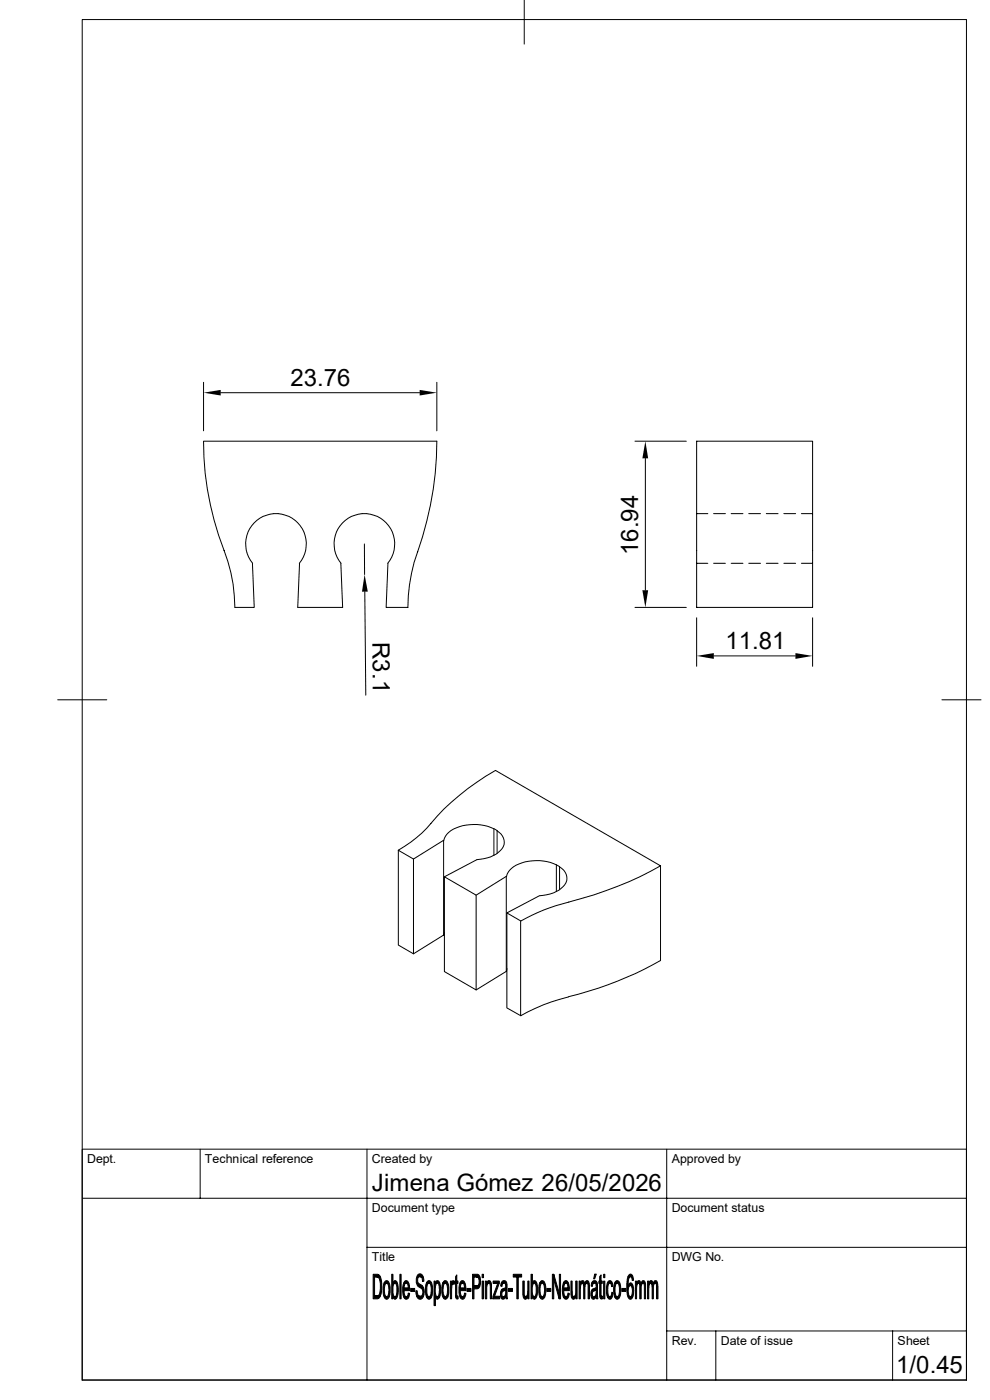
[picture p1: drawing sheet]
<svg xmlns="http://www.w3.org/2000/svg" width="210mm" height="297mm" viewBox="0 0 210 297" stroke-linecap="round" stroke-linejoin="round" font-family="sans-serif">
<g fill="none" stroke="#000" stroke-width=".21">
<path d="M17.4 4.1h187.6v288.7h-187.6zM111.2 0v9.4M43.2 81.1v10.3M46.8 83.3h42.2M92.7 81.1v10.3M134.7 93.6h10.9M136.9 97.2v28M147.8 93.6h24.6v35.3h-24.6zM53.6 119.5l.3 9.4h-4.1a33.4 33.4 0 0 0-2.3-12.1 63.4 63.4 0 0 1-4.3-23.2h49.5a74.1 74.1 0 0 1-4.9 25.7 36.6 36.6 0 0 0-1.3 9.6h-4.6l.4-9.4M53.6 119.5a6.4 6.4 0 0 1 .5-8.8 6.4 6.4 0 0 1 8.9 0 6.4 6.4 0 0 1 .5 8.8M63.5 119.5l-.3 9.4h9.5l-.4-9.4M72.3 119.5a6.4 6.4 0 0 1 .6-8.8 6.4 6.4 0 0 1 8.8 0 6.4 6.4 0 0 1 .6 8.8"/>
<path d="M77.3 115.4v6.5M147.8 109h2.4M147.8 119.5h2.4M151.4 109h2.5M151.4 119.5h2.5M155.1 109h2.5M155.1 119.5h2.5M158.8 109h2.5M158.8 119.5h2.5M162.6 109h2.5M162.6 119.5h2.5M166.3 109h2.5"/>
<path d="M166.3 119.5h2.5M170 109h2.4M170 119.5h2.4M77.4 125.5l.2 22M134.7 128.9h10.9M147.8 131.1v10.3M151.4 139.1h17.3M172.4 131.1v10.3M12.2 148.5h10.4M199.8 148.5h8.3M104.7 175.8a9.7 9.7 0 0 0-9.5 .8 3 3 0 0 0-1.1 1.7M105.4 176.2a2.6 2.6 0 0 1 .3 4.6l-1.6 1-2.9 .6-6.9 3.6"/>
<path d="M84.5 180.4a27.8 27.8 0 0 0 8.3-7.3 53.1 53.1 0 0 1 12.3-9.7l35 20.3M84.5 180.4l3.2 1.8 6.4-3.9v20.1l-6.4 4-3.2-1.9zM87.7 182.2v20.2M94.3 186l6.7 3.9v20.1l-6.7-3.9zM94.3 197.9l-.2 .5M101 189.9l6.4-4v20.2l-6.4 3.9M105.5 181.1v-4.9l-.7-.4v5.7M118 183.5l.7 .4M118 183.5a9.7 9.7 0 0 0-9.5 .8 3 3 0 0 0-1.1 1.7M118 183.5v5.6M118.7 183.9a2.6 2.6 0 0 1 .3 4.6l-1.6 .9-2.9 .6-7 3.7 3 1.7-.1 20.1-2.9-1.7v-20.1M118.7 183.9v4.8"/>
<path d="M120.6 191.4a37.8 37.8 0 0 0-10.1 4M140.1 183.7a79.1 79.1 0 0 1-19.5 7.7M140.1 183.7v20.1M107.6 205.5l-.2 .6M110.4 215.5h.1M120.6 211.5a37.8 37.8 0 0 0-10.1 4M140.1 203.8a75.8 75.8 0 0 1-19.5 7.7M17.4 254.2h187.6M42.5 243.8v10.4M77.9 243.8v49M141.4 243.8v49M205 243.8h-187.6v49"/>
<path d="M77.9 264.6h127.1M141.4 282.4h63.6M151.8 282.4v10.4M189.4 282.4v10.4"/>
</g>
<g fill="#000" stroke="#000" stroke-width=".21">
<path d="M79.2 270.3l1.1 .1 .4 .5h-1.2v4l1.2 .1-.3 .4-.3 .1h-.9z" fill-rule="evenodd"/>
<path d="M79.9 270.9h.8l.3 1.3-.1 2.3-.2 .5-1.2-.1h.4a.99 .99 0 0 0 .7-1.3l.1-.7a1.87 1.87 0 0 0-.7-2z" fill-rule="evenodd"/>
<path d="M81.4 272.2h.6a2.52 2.52 0 0 0 0 2.9h-.5l-.1-.3-.1-1.7z" fill-rule="evenodd"/>
<path d="M81.7 271.8a.66 .66 0 0 1 .7 .1 .66 .66 0 0 1 .3 .6l.1 1a2.11 2.11 0 0 1-.8 2.1l-.3-.1-.2-.4h.5a1.8 1.8 0 0 0 .5-1.9l-.3-1h-.8z" fill-rule="evenodd"/>
<path d="M83.1 270.3h.3v1.9h.4a2.91 2.91 0 0 0-.1 2.8l-.3 .1v.4h-.3z" fill-rule="evenodd"/>
<path d="M83.4 275.1h.4z" fill-rule="evenodd"/>
<path d="M83.6 271.8a.57 .57 0 0 1 .6 .1 .57 .57 0 0 1 .2 .6l.1 1.3a1.72 1.72 0 0 1-.8 1.8l-.3-.4 .4-.1a2.93 2.93 0 0 0 .2-2.6l-.2-.3h-.4z" fill-rule="evenodd"/>
<path d="M84.8 270.3h.3v5.2h-.3z" fill-rule="evenodd"/>
<path d="M85.6 272.2h.6l-.4 .4-.1 .7h1.2v.5h-1.2l.2 1 .3 .3h-.6l-.1-.3-.1-1.7z" fill-rule="evenodd"/>
<path d="M85.8 271.9a.54 .54 0 0 1 .6-.2 .54 .54 0 0 1 .3 .6l.2 1h-1.2h.9l-.2-.9-.2-.2h-.6z" fill-rule="evenodd"/>
<path d="M85.6 275.1h.7l.3-.8 .3 .1a1.09 1.09 0 0 1-.8 1.2z" fill-rule="evenodd"/>
<path d="M87.1 273.3h.9v.7h-.9z" fill-rule="evenodd"/>
<path d="M88.2 273.9l.3-.1a.91 .91 0 0 0 .7 1.2h-.8z" fill-rule="evenodd"/>
<path d="M88.6 270.5a.66 .66 0 0 1 .7-.2 .66 .66 0 0 1 .4 .5h-.6a.89 .89 0 0 0-.1 1.6 1.92 1.92 0 0 1 .2 3.2 .76 .76 0 0 1-.8-.6h.8a1.01 1.01 0 0 0 .5-1 1.01 1.01 0 0 0-.7-.9 1.93 1.93 0 0 1-.4-2.6z" fill-rule="evenodd"/>
<path d="M89.1 270.8h.6l.2 1-.3 .1-.1-.8z" fill-rule="evenodd"/>
<path d="M90.5 272.2h.5a2.11 2.11 0 0 0-.4 2.2l.2 .6 .2 .1h-.5l-.2-.5v-1.4z" fill-rule="evenodd"/>
<path d="M90.6 271.9a.63 .63 0 0 1 .8-.1 .63 .63 0 0 1 .3 .7l.1 1.1a1.93 1.93 0 0 1-.7 2l-.5-.1-.1-.4h.5a2.54 2.54 0 0 0 .4-2.4l-.3-.5h-.6z" fill-rule="evenodd"/>
<path d="M92.1 271.8h.2v.4l.3 .1-.2 .7a2.51 2.51 0 0 0 .4 2.1l.5 .1h-.9v1.8h-.3z" fill-rule="evenodd"/>
<path d="M92.4 272.1l.4 .1h-.5z" fill-rule="evenodd"/>
<path d="M92.6 271.8a.64 .64 0 0 1 .7 .1 .64 .64 0 0 1 .1 .7v2.2l-.1 .4-.5-.1a2.45 2.45 0 0 0 .3-2.3l-.2-.6-.5-.1z" fill-rule="evenodd"/>
<path d="M92.4 275.2h.9a.45 .45 0 0 1-.5 .4 .45 .45 0 0 1-.4-.4z" fill-rule="evenodd"/>
<path d="M93.9 272.2h.6a1.55 1.55 0 0 0-.5 1.6l.1 .9 .4 .4h-.6l-.1-.3-.1-1.7z" fill-rule="evenodd"/>
<path d="M94.1 271.9a.57 .57 0 0 1 .7-.1 .57 .57 0 0 1 .3 .6l.1 1.1a2.22 2.22 0 0 1-.7 2.1l-.4-.1-.2-.4h.6a2.43 2.43 0 0 0 .3-2.4l-.2-.5h-.7z" fill-rule="evenodd"/>
<path d="M95.5 271.8h.3v.5h.3l-.3 .5v2.7h-.3z" fill-rule="evenodd"/>
<path d="M96 271.7l.4 .2-.1 .6-.2-.2h-.3z" fill-rule="evenodd"/>
<path d="M96.9 270.5v1.3h.3v.5h-.3v2.5l.2 .2h-.5v-2.7h-.2v-.5h.2v-1z" fill-rule="evenodd"/>
<path d="M96.6 275h.6v.5h-.4z" fill-rule="evenodd"/>
<path d="M97.5 272.2h.6l-.4 .4v.7h1.1v.5h-1.2l.2 1 .3 .3h-.5l-.1-.3-.1-1.7z" fill-rule="evenodd"/>
<path d="M97.8 271.8a.63 .63 0 0 1 .7 .1 .63 .63 0 0 1 .2 .6l.1 .8h-1.1h.9l-.1-.7-.2-.4h-.7z" fill-rule="evenodd"/>
<path d="M97.6 275.1h.7l.3-.8 .2 .1a1.09 1.09 0 0 1-.8 1.2z" fill-rule="evenodd"/>
<path d="M99.1 273.3h.8v.7h-.8z" fill-rule="evenodd"/>
<path d="M100.2 270.3h1.1l.5 .6h-1.3v1.9l1.3 .1-.4 .5h-.9v2.1h-.3z" fill-rule="evenodd"/>
<path d="M101.1 270.9h.7l.1 .6-.1 1.4-1.3-.1h.6a.86 .86 0 0 0 .5-1.2l-.2-.6z" fill-rule="evenodd"/>
<path d="M102.3 271.8h.3v3.7h-.3z" fill-rule="evenodd"/>
<path d="M102.3 270.3h.3v.8h-.3z" fill-rule="evenodd"/>
<path d="M103 271.8h.2v.5h.3l-.2 .7v2.5h-.3z" fill-rule="evenodd"/>
<path d="M103.3 272.2h.4z" fill-rule="evenodd"/>
<path d="M103.5 271.8a.61 .61 0 0 1 .6 .1 .61 .61 0 0 1 .2 .7v2.9h-.3v-2.6a.52 .52 0 0 0-.3-.7h-.4z" fill-rule="evenodd"/>
<path d="M104.6 271.8h1.3v.4l-1.3 .1z" fill-rule="evenodd"/>
<path d="M105.6 272.3l.3-.1-1 2.8-.3 .5v-.5z" fill-rule="evenodd"/>
<path d="M104.9 275h1.1v.5h-1.4z" fill-rule="evenodd"/>
<path d="M106.3 272.2h.6l-.3 .2-.1 .5-.3-.1z" fill-rule="evenodd"/>
<path d="M106.3 273.7h.9a.81 .81 0 0 0-.7 .5 .81 .81 0 0 0 .3 .9l.5 .1a.57 .57 0 0 1-.7 .4 .57 .57 0 0 1-.4-.7z" fill-rule="evenodd"/>
<path d="M106.6 271.8a.65 .65 0 0 1 .7 0 .65 .65 0 0 1 .3 .7l.1 3h-.3l-.1-.4h-.3l.3-.7v-.8h-.9l.1-.1a.69 .69 0 0 0 .8-.4 .69 .69 0 0 0-.2-.9h-.8z" fill-rule="evenodd"/>
<path d="M106.8 275.1h.5z" fill-rule="evenodd"/>
<path d="M107.9 273.3h.8v.7h-.8z" fill-rule="evenodd"/>
<path d="M108.9 270.3h1.8v.6h-.8v4.6h-.3v-4.6h-.7z" fill-rule="evenodd"/>
<path d="M110.9 271.8h.3v2.9l.3 .4h.4a.5 .5 0 0 1-.6 .5 .5 .5 0 0 1-.3-.6z" fill-rule="evenodd"/>
<path d="M111.5 275.1l.3-.2 .2 .1-.1 .1z" fill-rule="evenodd"/>
<path d="M112 271.8h.2v3.7h-.2v-.5l-.2-.1 .2-1.1z" fill-rule="evenodd"/>
<path d="M112.6 270.3h.3v1.9h.4a2.91 2.91 0 0 0-.1 2.8l-.3 .1v.4h-.3z" fill-rule="evenodd"/>
<path d="M112.9 275.1h.4z" fill-rule="evenodd"/>
<path d="M113.2 271.8a.56 .56 0 0 1 .6 .1 .56 .56 0 0 1 .1 .6l.1 1.3a1.66 1.66 0 0 1-.7 1.8l-.4-.4 .4-.1a2.93 2.93 0 0 0 .3-2.6l-.2-.3h-.5z" fill-rule="evenodd"/>
<path d="M114.5 272.2h.5a2.52 2.52 0 0 0 0 2.9h-.5l-.1-.3-.1-1.7z" fill-rule="evenodd"/>
<path d="M114.7 271.8a.66 .66 0 0 1 .7 .1 .66 .66 0 0 1 .3 .6l.1 1a1.92 1.92 0 0 1-.8 2.1l-.3-.1-.2-.4h.5a1.8 1.8 0 0 0 .5-1.9l-.3-1h-.7z" fill-rule="evenodd"/>
<path d="M116 273.3h.8v.7h-.8z" fill-rule="evenodd"/>
<path d="M117.2 270.3h.3v5.2h-.3z" fill-rule="evenodd"/>
<path d="M117.5 270.3l1.2 4.1-.1 1.1-1.1-4.1z" fill-rule="evenodd"/>
<path d="M118.7 270.3h.2v5.2h-.3z" fill-rule="evenodd"/>
<path d="M119.5 272.2h.6l-.3 .2-.2 .9h1.2v.5h-1.2l.1 1 .4 .3h-.6l-.1-.4-.1-1.4z" fill-rule="evenodd"/>
<path d="M119.7 271.9a.59 .59 0 0 1 .7-.1 .59 .59 0 0 1 .3 .6l.1 .9h-1.2h.9l-.3-1.1h-.7z" fill-rule="evenodd"/>
<path d="M119.5 275.1l.8-.1 .2-.7 .3 .1a1.12 1.12 0 0 1-.8 1.2z" fill-rule="evenodd"/>
<path d="M121.1 271.8h.3v2.9l.3 .4h.4a.5 .5 0 0 1-.6 .5 .5 .5 0 0 1-.3-.6z" fill-rule="evenodd"/>
<path d="M121.7 275.1l.3-.2 .2 .1-.1 .1z" fill-rule="evenodd"/>
<path d="M122.1 271.8h.3v3.7h-.2v-.5l-.2-.1 .1-.5z" fill-rule="evenodd"/>
<path d="M122.9 271.8h.2v.5h.3l-.3 .6v2.6h-.2z" fill-rule="evenodd"/>
<path d="M123.1 272.2h.4z" fill-rule="evenodd"/>
<path d="M123.4 271.8l.4-.1 .2 .6-.9-.1z" fill-rule="evenodd"/>
<path d="M123.7 272.4l.8-.2-.4 .5v2.8h-.3z" fill-rule="evenodd"/>
<path d="M124.3 271.8h.5l.2 .5 .1 3.2h-.3v-2.9l-.3-.4h-.4z" fill-rule="evenodd"/>
<path d="M125.5 272.2h.6l-.3 .2-.2 .5-.2-.1z" fill-rule="evenodd"/>
<path d="M125.6 273.6l.8 .1a.83 .83 0 0 0-.7 .5 .83 .83 0 0 0 .2 .9l.5 .1a.54 .54 0 0 1-.6 .4 .54 .54 0 0 1-.4-.6l-.1-.7z" fill-rule="evenodd"/>
<path d="M125.7 271.9a.67 .67 0 0 1 .8-.1 .67 .67 0 0 1 .2 .8l.1 2.9h-.3v-.4h-.3l.2-.6 .1-.9h-.9l.2-.2a.64 .64 0 0 0 .7-.4 .64 .64 0 0 0-.3-.8h-.7z" fill-rule="evenodd"/>
<path d="M126 275.1h.5z" fill-rule="evenodd"/>
<path d="M126.2 270.3h.3l-.3 1h-.3z" fill-rule="evenodd"/>
<path d="M127.5 270.5v1.3h.3v.5h-.3v2.5l.1 .2h-.3l-.1-2.7h-.2v-.5h.2v-1z" fill-rule="evenodd"/>
<path d="M127.3 275h.5v.5h-.4z" fill-rule="evenodd"/>
<path d="M128.1 271.8h.2v3.7h-.2z" fill-rule="evenodd"/>
<path d="M128.1 270.3h.2v.8h-.2z" fill-rule="evenodd"/>
<path d="M128.9 271.9a.5 .5 0 0 1 .6-.2 .5 .5 0 0 1 .4 .5h-.5a2.43 2.43 0 0 0-.4 2.5l.4 .4h-.5l-.2-.8v-1.2z" fill-rule="evenodd"/>
<path d="M129.8 274.2h.2a1.19 1.19 0 0 1-.7 1.4l-.4-.5h.6z" fill-rule="evenodd"/>
<path d="M129.4 272.2h.5l.1 .7-.2 .1-.1-.5z" fill-rule="evenodd"/>
<path d="M130.4 272.2h.5a2.14 2.14 0 0 0-.3 2.3l.1 .5 .2 .1h-.5l-.1-.4-.1-1.5z" fill-rule="evenodd"/>
<path d="M130.6 271.9a.63 .63 0 0 1 .7-.1 .63 .63 0 0 1 .3 .7l.1 1.1a1.93 1.93 0 0 1-.7 2l-.3-.1-.3-.4h.5a2.54 2.54 0 0 0 .4-2.4l-.2-.5h-.7z" fill-rule="evenodd"/>
<path d="M131.9 273.3h.9v.7h-.9z" fill-rule="evenodd"/>
<path d="M133.2 270.8h.5a2.29 2.29 0 0 0-.5 2l.3 .1a1.97 1.97 0 0 0 .2 2.2h.5a.53 .53 0 0 1-.5 .5 .53 .53 0 0 1-.5-.6l-.2-1.1v-1.7z" fill-rule="evenodd"/>
<path d="M133.5 272.3l.2-.1h.2l.3 .4-1 .2z" fill-rule="evenodd"/>
<path d="M133.5 270.4a.59 .59 0 0 1 .6 .1 .59 .59 0 0 1 .2 .6l.1 .5-.3 .1-.1-.6-.2-.3h-.6z" fill-rule="evenodd"/>
<path d="M133.7 272.7l.5-.1 .3 1.2-.3 1.3h-.5a1.93 1.93 0 0 0 0-2.4z" fill-rule="evenodd"/>
<path d="M134.8 271.8h.2v.5h.3l-.3 .9v2.3h-.2z" fill-rule="evenodd"/>
<path d="M135 272.2h.5z" fill-rule="evenodd"/>
<path d="M135.3 271.8l.4-.1 .3 .6-1-.1z" fill-rule="evenodd"/>
<path d="M135.6 272.4l.8-.2-.3 .3-.1 .5v2.5h-.3z" fill-rule="evenodd"/>
<path d="M136.3 271.7h.1a.88 .88 0 0 1 .5 1.3v2.5h-.2v-2.8l-.2-.4-.5-.1z" fill-rule="evenodd"/>
<path d="M137.4 271.8h.2v.5h.3l-.3 1v2.2h-.2z" fill-rule="evenodd"/>
<path d="M137.7 272.2h.3z" fill-rule="evenodd"/>
<path d="M137.8 271.9l.2-.2h.3l.3 .6-.9-.1z" fill-rule="evenodd"/>
<path d="M138.2 272.4l.8-.2-.2 .1-.2 .7v2.5h-.3z" fill-rule="evenodd"/>
<path d="M138.8 271.8l.2-.1a.99 .99 0 0 1 .6 1.3v2.5h-.3v-2.9l-.2-.4h-.5z" fill-rule="evenodd"/>
</g>
<path d="M43.2 83.3l3.6-.6v1.2zM89 82.7l3.7 .6-3.7 .6zM136.9 93.6l.6 3.6h-1.2zM77.3 121.9l.7 3.6h-1.2zM136.3 125.2h1.2l-.6 3.7zM147.8 139.1l3.6-.5v1.2zM168.7 138.6l3.7 .5-3.7 .7z" fill="#000"/>
<g font-size="5.1">
<text x="61.6" y="81.8">23.76</text>
<text x="135.4" y="117.8" transform="rotate(-90 135.4 117.8)">16.94</text>
<text x="79" y="136.2" transform="rotate(90 79 136.2)">R3.1</text>
<text x="153.9" y="137.6">11.81</text>
<text x="78.9" y="252.6">Jimena Gómez 26/05/2026</text>
<text x="190.1" y="291.4">1/0.45</text>
</g>
<g font-size="2.6">
<text x="18.5" y="246.7">Dept.</text>
<text x="43.5" y="246.7">Technical reference</text>
<text x="78.9" y="246.7">Created by</text>
<text x="142.5" y="246.7">Approved by</text>
<text x="78.9" y="257.1">Document type</text>
<text x="142.5" y="257.1">Document status</text>
<text x="78.9" y="267.5">Title</text>
<text x="142.5" y="267.5">DWG No.</text>
<text x="142.5" y="285.3">Rev.</text>
<text x="152.9" y="285.3">Date of issue</text>
<text x="190.4" y="285.3">Sheet</text>
</g>
</svg>
